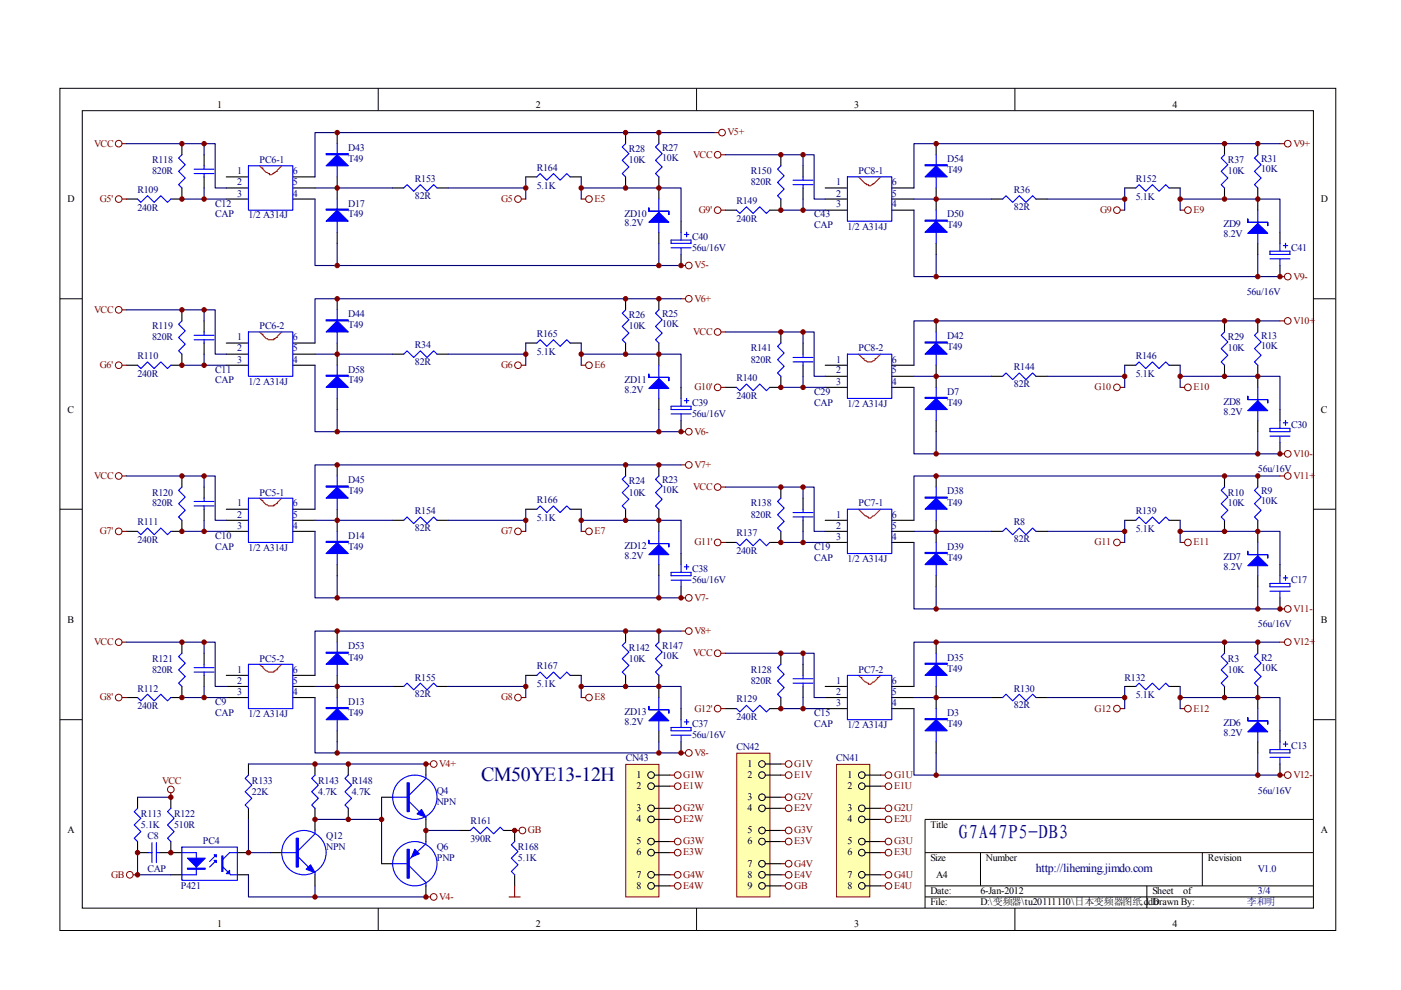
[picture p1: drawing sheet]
<svg xmlns="http://www.w3.org/2000/svg" width="297mm" height="210mm" viewBox="0 0 297 210" stroke-linecap="round" stroke-linejoin="round" font-family="sans-serif">
<g fill="none" stroke="#000" stroke-width=".21">
<path d="M12.7 18.7h270.5v178.6h-270.5zM80.2 18.7v4.7M147.7 18.7v4.7M215.2 18.7v4.7M17.4 23.5h261.1v169h-261.1zM12.7 63.3h4.7M278.4 63.3h4.7M12.7 108h4.7M278.4 108h4.7M12.7 152.6h4.7M278.4 152.6h4.7M278.4 173.7h-82.3v18.8"/>
<path d="M80.2 192.5v4.7M147.7 192.5v4.7M196.1 180.8h82.3M196.1 187.8h82.3M196.1 190.2h82.3M207.9 180.8v7M215.2 192.5v4.7M243.2 187.8v4.7M254.9 180.8v7"/>
</g>
<g fill="none" stroke="#000" stroke-width=".23">
<path d="M38.6 39.9v2.3h-2.4M38.6 30.5v2.3M43.3 32.8v2.4M43.3 37.5v2.4M48 37.5h4.7M48 39.9h4.7M62.1 37.5h4.7M62.1 39.9h4.7M71.5 28.1v2.4M71.5 37.5v4.7M83.2 39.9h2.4M92.7 39.9h2.3"/>
<path d="M111.5 37.5h2.3M120.9 37.5h2.3M132.6 28.1v2.4M132.6 37.5v2.4M139.7 28.1v2.4M139.7 37.5v4.7M165.6 32.8v2.4M170.3 35.2v2.3M170.3 39.9v2.3M175 39.9h4.7M189.1 39.9h4.7M198.5 30.5v2.3"/>
<path d="M198.5 39.9v4.7M238.5 39.9h2.3M247.9 39.9h2.3M259.6 30.5v2.3M259.6 39.9v2.3M266.7 30.5v2.3M266.7 39.9v4.7M26.8 42.2h2.4M48 42.2h4.7M62.1 42.2h4.7M71.5 49.3v2.3M139.7 49.3v2.3"/>
<path d="M144.4 46.9v2.4M144.4 53.9v2.4M153.8 44.6h2.4M165.6 42.2v2.4h-2.4M175 42.2h4.7M175 44.6h4.7M189.1 42.2h4.7M189.1 44.6h4.7M198.5 51.6v2.3M210.2 42.2h2.4M219.6 42.2h2.4M266.7 51.6v2.3"/>
<path d="M271.4 49.3v2.3M271.4 56.3v2.3M26.8 77.4h2.4M38.6 65.7v2.3M38.6 75.1v2.3h-2.4M43.3 68v2.4M43.3 72.7v2.4M48 72.7h4.7M48 75.1h4.7M48 77.4h4.7M62.1 72.7h4.7M62.1 75.1h4.7"/>
<path d="M62.1 77.4h4.7M71.5 63.3v2.4M71.5 72.7v4.7M83.2 75.1h2.4M92.7 75.1h2.3M111.5 72.7h2.3M120.9 72.7h2.3M132.6 63.3v2.4M132.6 72.7v2.4M139.7 63.3v2.4M139.7 72.7v4.7M165.6 70.4v2.3"/>
<path d="M165.6 79.8v2.3h-2.4M170.3 72.7v2.4M170.3 77.4v2.4M175 77.4h4.7M175 79.8h4.7M189.1 77.4h4.7M189.1 79.8h4.7M198.5 68v2.4M198.5 77.4v4.7M210.2 79.8h2.4M219.6 79.8h2.4M238.5 77.4h2.3"/>
<path d="M247.9 77.4h2.3M259.6 68v2.4M259.6 77.4v2.4M266.7 68v2.4M266.7 77.4v4.7M71.5 84.5v2.3M71.5 98.6v2.3M132.6 98.6v2.3M139.7 84.5v2.3M139.7 98.6v2.3M144.4 82.1v2.4M144.4 89.2v2.3"/>
<path d="M153.8 82.1h2.4M175 82.1h4.7M189.1 82.1h4.7M198.5 89.2v2.3M266.7 89.2v2.3M271.4 86.8v2.4M271.4 93.9v2.3M26.8 112.7h2.4M38.6 100.9v2.4M38.6 110.3v2.4h-2.4M43.3 103.3v2.3M43.3 108v2.3"/>
<path d="M48 108h4.7M48 110.3h4.7M48 112.7h4.7M62.1 108h4.7M62.1 110.3h4.7M62.1 112.7h4.7M71.5 108v4.7M71.5 119.7v2.4M83.2 110.3h2.4M92.7 110.3h2.3M111.5 108h2.3M120.9 108h2.3"/>
<path d="M132.6 108v2.3M139.7 108v4.7M139.7 119.7v2.4M144.4 117.4v2.3M153.8 115h2.4M165.6 103.3v2.3M165.6 112.7v2.3h-2.4M170.3 105.6v2.4M170.3 110.3v2.4M175 110.3h4.7M175 112.7h4.7M175 115h4.7"/>
<path d="M189.1 110.3h4.7M189.1 112.7h4.7M189.1 115h4.7M198.5 100.9v2.4M198.5 110.3v4.7M210.2 112.7h2.4M219.6 112.7h2.4M238.5 110.3h2.3M247.9 110.3h2.3M259.6 100.9v2.4M259.6 110.3v2.4M266.7 100.9v2.4"/>
<path d="M266.7 110.3v4.7M271.4 119.7v2.4M38.6 136.2v2.3M43.3 138.5v2.4M71.5 133.8v2.4M132.6 133.8v2.4M139.7 133.8v2.4M144.4 124.4v2.4M165.6 138.5v2.4M198.5 122.1v2.3M198.5 136.2v2.3M259.6 136.2v2.3"/>
<path d="M266.7 122.1v2.3M266.7 136.2v2.3M271.4 126.8v2.3M26.8 147.9h2.4M38.6 145.5v2.4h-2.4M43.3 143.2v2.3M48 143.2h4.7M48 145.5h4.7M48 147.9h4.7M62.1 143.2h4.7M62.1 145.5h4.7M62.1 147.9h4.7"/>
<path d="M71.5 143.2v4.7M71.5 154.9v2.4M83.2 145.5h2.4M92.7 145.5h2.3M111.5 143.2h2.3M120.9 143.2h2.3M132.6 143.2v2.3M139.7 143.2v4.7M139.7 154.9v2.4M144.4 150.2v2.4M144.4 157.3v2.3M153.8 150.2h2.4"/>
<path d="M165.6 147.9v2.3h-2.4M170.3 140.9v2.3M170.3 145.5v2.4M175 145.5h4.7M175 147.9h4.7M175 150.2h4.7M189.1 145.5h4.7M189.1 147.9h4.7M189.1 150.2h4.7M198.5 145.5v4.7M198.5 157.3v2.3M210.2 147.9h2.4"/>
<path d="M219.6 147.9h2.4M238.5 145.5h2.3M247.9 145.5h2.3M259.6 145.5v2.4M266.7 145.5v4.7M266.7 157.3v2.3M271.4 154.9v2.4M36.2 178.4v2.4h2.4M36.2 169v2.4M52.7 162v2.3M52.7 171.4v2.3M66.8 162v2.3"/>
<path d="M66.8 171.4v4.7M73.8 162v2.3M73.8 171.4v2.3M80.9 169h2.3M90.3 162v2.3M90.3 173.7v4.7M97.4 176.1h2.3M106.8 176.1h2.3v2.3M271.4 162v2.3M36.2 185.5h2.4M50.3 180.8h2.4M50.3 185.5h2.4"/>
<path d="M57.4 180.8h2.3M66.8 185.5v2.3M80.9 183.1h2.3M90.3 187.8v2.4M109.1 185.5v2.3"/>
</g>
<g fill="none" stroke="#00f" stroke-width=".23">
<path d="M38.6 32.8l-.7 .7 1.4 1.4-1.4 1.4 1.4 1.4-1.4 1.5 .7 .7M41.2 36.8h4.2M41.2 35.9h4.2M43.3 35.2v.7M43.3 36.8v.7M52.7 35.2h9.4v9.4h-9.4zM71.5 30.5v7M85.6 39.9l.7-.7 1.4 1.4 1.4-1.4 1.4 1.4 1.4-1.4 .8 .7M113.8 37.5l.7-.7 1.4 1.4 1.4-1.4 1.5 1.4 1.4-1.4 .7 .7M132.6 30.5l-.7 .7 1.4 1.4-1.4 1.4 1.4 1.4-1.4 1.4 .7 .7M139.7 30.5l-.7 .7 1.4 1.4-1.4 1.4 1.4 1.4-1.4 1.4 .7 .7M165.6 35.2l-.7 .7 1.4 1.4-1.4 1.4 1.4 1.4-1.4 1.4 .7 .7"/>
<path d="M168.1 39.2h4.3M168.1 38.2h4.3M170.3 37.5v.7M170.3 39.2v.7M179.7 37.5h9.4v9.4h-9.4zM198.5 32.8v7.1M240.8 39.9l.7-.7 1.4 1.4 1.4-1.4 1.4 1.4 1.5-1.4 .7 .7M259.6 32.8l-.7 .7 1.4 1.4-1.4 1.4 1.4 1.4-1.4 1.5 .7 .7M266.7 32.8l-.7 .7 1.4 1.4-1.4 1.4 1.4 1.4-1.4 1.5 .7 .7M29.2 42.2l.7 .7 1.4-1.4 1.4 1.4 1.4-1.4 1.4 1.4 .7-.7M71.5 42.2v7.1M139.7 42.2v7.1"/>
<path d="M142.3 50.9h4.2v.7h-4.2zM142.3 52.5h4.2M144.4 49.3v1.6M144.4 52.5v1.4M145.1 49.7h.9M145.6 49.3v.9M156.2 44.6l.7 .7 1.4-1.4 1.4 1.4 1.4-1.4 1.4 1.4 .7-.7M198.5 44.6v7M212.6 42.2l.7-.7 1.4 1.4 1.4-1.4 1.4 1.4 1.4-1.4 .7 .7M266.7 44.6v7M269.3 53.2h4.2v.7h-4.2zM269.3 54.9h4.2"/>
<path d="M271.4 51.6v1.6M271.4 54.9v1.4M272.1 52.1h.9M272.6 51.6v.9M29.2 77.4l.7 .7 1.4-1.4 1.4 1.4 1.4-1.4 1.4 1.4 .7-.7M38.6 68l-.7 .7 1.4 1.5-1.4 1.4 1.4 1.4-1.4 1.4 .7 .7M41.2 72h4.2M41.2 71.1h4.2M43.3 70.4v.7M43.3 72v.7M52.7 70.4h9.4v9.4h-9.4zM71.5 65.7v7"/>
<path d="M71.5 77.4v7.1M85.6 75.1l.7-.7 1.4 1.4 1.4-1.4 1.4 1.4 1.4-1.4 .8 .7M113.8 72.7l.7-.7 1.4 1.4 1.4-1.4 1.5 1.4 1.4-1.4 .7 .7M132.6 65.7l-.7 .7 1.4 1.4-1.4 1.4 1.4 1.4-1.4 1.4 .7 .7M139.7 65.7l-.7 .7 1.4 1.4-1.4 1.4 1.4 1.4-1.4 1.4 .7 .7M139.7 77.4v7.1M165.6 72.7l-.7 .7 1.4 1.5-1.4 1.4 1.4 1.4-1.4 1.4 .7 .7M168.1 76.7h4.3M168.1 75.8h4.3M170.3 75.1v.7M170.3 76.7v.7M179.7 75.1h9.4v9.4h-9.4z"/>
<path d="M198.5 70.4v7M212.6 79.8l.7-.7 1.4 1.4 1.4-1.4 1.4 1.4 1.4-1.4 .7 .7M240.8 77.4l.7-.7 1.4 1.4 1.4-1.4 1.4 1.4 1.5-1.4 .7 .7M259.6 70.4l-.7 .7 1.4 1.4-1.4 1.4 1.4 1.4-1.4 1.4 .7 .7M266.7 70.4l-.7 .7 1.4 1.4-1.4 1.4 1.4 1.4-1.4 1.4 .7 .7M142.3 86.1h4.2v.7h-4.2zM142.3 87.8h4.2M144.4 84.5v1.6M144.4 87.8v1.4M145.1 85h.9M145.6 84.5v.9M156.2 82.1l.7 .7 1.4-1.4 1.4 1.4 1.4-1.4 1.4 1.4 .7-.7"/>
<path d="M198.5 82.1v7.1M266.7 82.1v7.1M269.3 90.8h4.2v.7h-4.2zM269.3 92.5h4.2M271.4 89.2v1.6M271.4 92.5v1.4M272.1 89.6h.9M272.6 89.2v.9M29.2 112.7l.7 .7 1.4-1.4 1.4 1.4 1.4-1.4 1.4 1.4 .7-.7M38.6 103.3l-.7 .7 1.4 1.4-1.4 1.4 1.4 1.4-1.4 1.4 .7 .7M41.2 107.3h4.2M41.2 106.3h4.2"/>
<path d="M43.3 105.6v.7M43.3 107.3v.7M52.7 105.6h9.4v9.4h-9.4zM71.5 100.9v7.1M71.5 112.7v7M85.6 110.3l.7-.7 1.4 1.4 1.4-1.4 1.4 1.4 1.4-1.4 .8 .7M113.8 108l.7-.7 1.4 1.4 1.4-1.4 1.5 1.4 1.4-1.4 .7 .7M132.6 100.9l-.7 .7 1.4 1.4-1.4 1.4 1.4 1.5-1.4 1.4 .7 .7M139.7 100.9l-.7 .7 1.4 1.4-1.4 1.4 1.4 1.5-1.4 1.4 .7 .7M139.7 112.7v7M144.4 119.7v1.7M145.6 119.7v1"/>
<path d="M156.2 115l.7 .7 1.4-1.4 1.4 1.4 1.4-1.4 1.4 1.4 .7-.7M165.6 105.6l-.7 .7 1.4 1.4-1.4 1.4 1.4 1.5-1.4 1.4 .7 .7M168.1 109.6h4.3M168.1 108.7h4.3M170.3 108v.7M170.3 109.6v.7M179.7 108h9.4v9.4h-9.4zM198.5 103.3v7M198.5 115v7.1M212.6 112.7l.7-.7 1.4 1.4 1.4-1.4 1.4 1.4 1.4-1.4 .7 .7M240.8 110.3l.7-.7 1.4 1.4 1.4-1.4 1.4 1.4 1.5-1.4 .7 .7M259.6 103.3l-.7 .7 1.4 1.4-1.4 1.4 1.4 1.4-1.4 1.4 .7 .7"/>
<path d="M266.7 103.3l-.7 .7 1.4 1.4-1.4 1.4 1.4 1.4-1.4 1.4 .7 .7M266.7 115v7.1M38.6 138.5l-.7 .7 1.4 1.4-1.4 1.4 1.4 1.4-1.4 1.4 .7 .7M71.5 136.2v7M132.6 136.2l-.7 .7 1.4 1.4-1.4 1.4 1.4 1.4-1.4 1.4 .7 .7M139.7 136.2l-.7 .7 1.4 1.4-1.4 1.4 1.4 1.4-1.4 1.4 .7 .7M142.3 121.4h4.2v.7h-4.2zM142.3 123h4.2M144.4 123v1.4M145.1 120.2h.9M198.5 138.5v7M259.6 138.5l-.7 .7 1.4 1.4-1.4 1.4 1.4 1.4-1.4 1.4 .7 .7"/>
<path d="M266.7 138.5l-.7 .7 1.4 1.4-1.4 1.4 1.4 1.4-1.4 1.4 .7 .7M269.3 123.7h4.2v.7h-4.2zM269.3 125.3h4.2M271.4 122.1v1.6M271.4 125.3v1.5M272.1 122.5h.9M272.6 122.1v.9M29.2 147.9l.7 .7 1.4-1.4 1.4 1.4 1.4-1.4 1.4 1.4 .7-.7M41.2 142.5h4.2M41.2 141.6h4.2M43.3 140.9v.7M43.3 142.5v.7"/>
<path d="M52.7 140.9h9.4v9.3h-9.4zM71.5 147.9v7M85.6 145.5l.7-.7 1.4 1.5 1.4-1.5 1.4 1.5 1.4-1.5 .8 .7M113.8 143.2l.7-.7 1.4 1.4 1.4-1.4 1.5 1.4 1.4-1.4 .7 .7M139.7 147.9v7M142.3 154.2h4.2v.7h-4.2zM142.3 155.9h4.2M144.4 152.6v1.6M144.4 155.9v1.4M145.1 153.1h.9M145.6 152.6v.9M156.2 150.2l.7 .7 1.4-1.4 1.4 1.4 1.4-1.4 1.4 1.4 .7-.7"/>
<path d="M165.6 140.9l-.7 .7 1.4 1.4-1.4 1.4 1.4 1.4-1.4 1.4 .7 .7M168.1 144.8h4.3M168.1 143.9h4.3M170.3 143.2v.7M170.3 144.8v.7M179.7 143.2h9.4v9.4h-9.4zM198.5 150.2v7.1M212.6 147.9l.7-.7 1.4 1.4 1.4-1.4 1.4 1.4 1.4-1.4 .7 .7M240.8 145.5l.7-.7 1.4 1.5 1.4-1.5 1.4 1.5 1.5-1.5 .7 .7M266.7 150.2v7.1M269.3 158.9h4.2v.7h-4.2zM271.4 157.3v1.6"/>
<path d="M272.1 157.8h.9M272.6 157.3v.9M36.2 171.4l-.7 .7 1.4 1.4-1.4 1.4 1.4 1.4-1.4 1.4 .7 .7M38.6 179.6h11.7v7.1h-11.7zM52.7 164.3l-.7 .7 1.4 1.5-1.4 1.4 1.4 1.4-1.4 1.4 .7 .7M66.8 164.3l-.7 .7 1.4 1.5-1.4 1.4 1.4 1.4-1.4 1.4 .7 .7M66.8 176.1v.7l-3.5 3.5M73.8 164.3l-.7 .7 1.4 1.5-1.4 1.4 1.4 1.4-1.4 1.4 .7 .7M83.2 169h3.6M86.8 170l2.1 2.1M90.3 164.3v.7l-3.5 3.6M90.3 178.4v.5l-3.5 3.3"/>
<path d="M90.3 173.3v.4M99.7 176.1l.7-.7 1.4 1.4 1.4-1.4 1.4 1.4 1.5-1.4 .7 .7M109.1 178.4l-.7 .7 1.4 1.4-1.4 1.5 1.4 1.4-1.4 1.4 .7 .7M269.3 160.6h4.2M271.4 160.6v1.4M38.6 180.8h3v4.7h-3M45.9 182.4l-1.5 1.4M45.9 181.2l-1.5 1.5M47.3 183.8l1.6 1.7h1.4M50.3 180.8h-1.6l-1.4 1.4M59.7 180.8h3.6M63.3 181.7l2.1 2.1"/>
<path d="M66.8 185v.5M83 183.1h3.3M86.8 183.6l3.5 3.5v.7"/>
<circle cx="88" cy="169" r="4.7"/>
<circle cx="64.4" cy="180.8" r="4.7"/>
<circle cx="88" cy="183.1" r="4.7"/>
</g>
<g fill="#00f" stroke="#00f" stroke-width=".23">
<path d="M69.1 35.2l2.4-2.4 2.3 2.4z"/>
<path d="M69.1 46.9l2.4-2.3 2.3 2.3z"/>
<path d="M137.6 47.1l2.1-2.1 2.1 2.1z"/>
<path d="M71.5 68l2.3 2.4h-4.7z"/>
<path d="M69.1 82.1l2.4-2.3 2.3 2.3z"/>
<path d="M137.6 82.4l2.1-2.1 2.1 2.1z"/>
<path d="M71.5 103.3l2.3 2.3h-4.7z"/>
<path d="M71.5 115l2.3 2.4h-4.7z"/>
<path d="M137.6 117.6l2.1-2.1 2.1 2.1z"/>
<path d="M71.5 138.5l2.3 2.4h-4.7z"/>
<path d="M71.5 150.2l2.3 2.4h-4.7z"/>
<path d="M137.6 152.8l2.1-2.1 2.1 2.1z"/>
<path d="M196.1 37.5l2.4-2.3 2.3 2.3z"/>
<path d="M196.1 49.3l2.4-2.4 2.3 2.4z"/>
<path d="M264.6 49.5l2.1-2.1 2.1 2.1z"/>
<path d="M196.1 75.1l2.4-2.4 2.3 2.4z"/>
<path d="M196.1 86.8l2.4-2.3 2.3 2.3z"/>
<path d="M264.6 87.1l2.1-2.1 2.1 2.1z"/>
<path d="M196.1 143.2l2.4-2.3 2.3 2.3z"/>
<path d="M196.1 154.9l2.4-2.3 2.3 2.3z"/>
<path d="M264.6 155.2l2.1-2.1 2.1 2.1z"/>
<path d="M196.1 108l2.4-2.4 2.3 2.4z"/>
<path d="M196.1 119.7l2.4-2.3 2.3 2.3z"/>
<path d="M264.6 119.9l2.1-2.1 2.1 2.1z"/>
<path d="M88.4 172.6l1-1 .9 1.7z"/>
<path d="M88 180.1l.9 .9-1.7 .7z"/>
<path d="M65.8 183.4l1 1.6-1.9-.7z"/>
<path d="M39.7 182h3.8l-1.9 1.8z"/>
<path d="M45.4 181.2h.5v.5z"/>
<path d="M45.4 182.4h.5v.5z"/>
<path d="M48.7 184.5v.7h-.7z"/>
<path d="M69.1 32.6h4.7v.2h-4.7z" fill-rule="evenodd"/>
<path d="M69.1 44.3h4.7v.3h-4.7z" fill-rule="evenodd"/>
<path d="M137.6 44.1v.7h4.2v.7v-.7h-4.2z" fill-rule="evenodd"/>
<path d="M69.1 67.8h4.7v.2h-4.7z" fill-rule="evenodd"/>
<path d="M69.1 79.5h4.7v.3h-4.7z" fill-rule="evenodd"/>
<path d="M137.6 79.3v.7h4.2v.7v-.7h-4.2z" fill-rule="evenodd"/>
<path d="M69.1 103h4.7v.3h-4.7z" fill-rule="evenodd"/>
<path d="M69.1 114.8h4.7v.2h-4.7z" fill-rule="evenodd"/>
<path d="M137.6 114.5v.8h4.2v.7v-.7h-4.2z" fill-rule="evenodd"/>
<path d="M69.1 138.3h4.7v.2h-4.7z" fill-rule="evenodd"/>
<path d="M69.1 150h4.7v.2h-4.7z" fill-rule="evenodd"/>
<path d="M137.6 149.8v.7h4.2v.7v-.7h-4.2z" fill-rule="evenodd"/>
<path d="M196.1 34.9h4.7v.3h-4.7z" fill-rule="evenodd"/>
<path d="M196.1 46.7h4.7v.2h-4.7z" fill-rule="evenodd"/>
<path d="M264.6 46.4v.7h4.2v.7v-.7h-4.2z" fill-rule="evenodd"/>
<path d="M196.1 72.5h4.7v.2h-4.7z" fill-rule="evenodd"/>
<path d="M196.1 84.2h4.7v.3h-4.7z" fill-rule="evenodd"/>
<path d="M264.6 84v.7h4.2v.7v-.7h-4.2z" fill-rule="evenodd"/>
<path d="M196.1 140.6h4.7v.3h-4.7z" fill-rule="evenodd"/>
<path d="M196.1 152.4h4.7v.2h-4.7z" fill-rule="evenodd"/>
<path d="M264.6 152.1v.7h4.2v.7v-.7h-4.2z" fill-rule="evenodd"/>
<path d="M196.1 105.4h4.7v.2h-4.7z" fill-rule="evenodd"/>
<path d="M196.1 117.1h4.7v.3h-4.7z" fill-rule="evenodd"/>
<path d="M264.6 116.9v.7h4.2v.7v-.7h-4.2z" fill-rule="evenodd"/>
<path d="M86.3 166h.5v6.1h-.5z" fill-rule="evenodd"/>
<path d="M86.3 180.1h.5v6.1h-.5z" fill-rule="evenodd"/>
<path d="M62.8 177.7h.5v6.1h-.5z" fill-rule="evenodd"/>
<path d="M39.7 184.1h3.8v.2h-3.8z" fill-rule="evenodd"/>
<path d="M47 181.5h.3v3.3h-.3z" fill-rule="evenodd"/>
</g>
<path d="M55 35.2l.5 .4h.2v.3l.7 .7 .7 .2v.2h.5l.5-.2v-.2l.7-.3v-.2l.9-.9M182 37.5l1.4 1.4h.3v.3h.4v.2h.5l.5-.2v-.3h.2l1.4-1.4M55 70.4l.5 .5h.2v.2l.5 .5a2.17 2.17 0 0 0 1.9 .4v-.2l.7-.2v-.3l.9-.9M182 75.1l1 .9h.2a1.16 1.16 0 0 0 1.9 .5h.2l.2-.2v-.3h.3l.9-.9M55 105.6l.5 .5h.2v.2l.5 .5a2.17 2.17 0 0 0 1.9 .5v-.3l.7-.2v-.2l.9-1M182 108l.3 .2a3.7 3.7 0 0 0 1.8 1.4v.2a.74 .74 0 0 0 1-.4h.2l1.4-1.4M55 140.9l.5 .4h.2v.3l.5 .4a2.19 2.19 0 0 0 1.9 .5v-.2l.7-.3v-.2l.9-.9M182 143.2l.5 .5h.2v.2l.7 .7 .7 .2v.3a.74 .74 0 0 0 1-.5h.2l.7-.7v-.2h.3l.4-.5" fill="none" stroke="#f00" stroke-width=".23"/>
<g fill="none" stroke="#800000" stroke-width=".21">
<circle cx="25.2" cy="30.5" r=".71"/>
<circle cx="152.1" cy="32.8" r=".71"/>
<circle cx="153.1" cy="28.1" r=".71"/>
<circle cx="273" cy="30.5" r=".71"/>
<circle cx="25.2" cy="42.2" r=".71"/>
<circle cx="109.8" cy="42.2" r=".71"/>
<circle cx="124.9" cy="42.2" r=".7"/>
<circle cx="146" cy="56.3" r=".71"/>
<circle cx="152.2" cy="44.6" r=".7"/>
<circle cx="236.8" cy="44.6" r=".71"/>
<circle cx="251.9" cy="44.6" r=".71"/>
<circle cx="273" cy="58.6" r=".71"/>
<circle cx="25.2" cy="65.7" r=".71"/>
<circle cx="25.2" cy="77.4" r=".71"/>
<circle cx="109.8" cy="77.4" r=".71"/>
<circle cx="124.9" cy="77.4" r=".7"/>
<circle cx="146" cy="63.3" r=".71"/>
<circle cx="152.2" cy="70.4" r=".7"/>
<circle cx="273" cy="68" r=".71"/>
<circle cx="146" cy="98.6" r=".71"/>
<circle cx="146" cy="91.5" r=".71"/>
<circle cx="152.1" cy="82.1" r=".71"/>
<circle cx="236.8" cy="82.1" r=".71"/>
<circle cx="251.9" cy="82.1" r=".71"/>
<circle cx="273" cy="96.2" r=".71"/>
<circle cx="25.2" cy="112.7" r=".71"/>
<circle cx="25.2" cy="100.9" r=".71"/>
<circle cx="109.8" cy="112.7" r=".71"/>
<circle cx="124.9" cy="112.7" r=".71"/>
<circle cx="152.2" cy="115" r=".7"/>
<circle cx="152.2" cy="103.3" r=".7"/>
<circle cx="236.8" cy="115" r=".71"/>
<circle cx="251.9" cy="115" r=".71"/>
<circle cx="273" cy="100.9" r=".71"/>
<circle cx="25.2" cy="136.2" r=".71"/>
<circle cx="146" cy="126.8" r=".71"/>
<circle cx="146" cy="133.8" r=".71"/>
<circle cx="152.2" cy="138.5" r=".7"/>
<circle cx="273" cy="129.1" r=".71"/>
<circle cx="273" cy="136.2" r=".71"/>
<circle cx="25.2" cy="147.9" r=".71"/>
<circle cx="109.8" cy="147.9" r=".71"/>
<circle cx="124.9" cy="147.9" r=".7"/>
<circle cx="146" cy="159.6" r=".71"/>
<circle cx="152.2" cy="150.2" r=".7"/>
<circle cx="236.8" cy="150.2" r=".71"/>
<circle cx="251.9" cy="150.2" r=".71"/>
<circle cx="36.2" cy="167.4" r=".7"/>
<circle cx="92" cy="162" r=".71"/>
<circle cx="110.8" cy="176.1" r=".71"/>
<circle cx="273" cy="164.3" r=".71"/>
<circle cx="27.5" cy="185.5" r=".71"/>
<circle cx="92" cy="190.2" r=".71"/>
</g>
<g fill="none" stroke="#800000" stroke-width=".23">
<path d="M25.9 30.5h.9M151.4 28.1h1M152.9 32.8h.9M271.4 30.5h.9M25.9 42.2h.9M110.5 42.2h1M123.2 42.2h1M144.4 56.3h.9M152.9 44.6h.9M237.5 44.6h1M250.2 44.6h1M271.4 58.6h.9"/>
<path d="M25.9 77.4h.9M25.9 65.7h.9M110.5 77.4h1M123.2 77.4h1M144.4 63.3h.9M152.9 70.4h.9M271.4 68h.9M144.4 91.5h.9M144.4 98.6h.9M152.9 82.1h.9M237.5 82.1h1M250.2 82.1h1"/>
<path d="M271.4 96.2h.9M25.9 112.7h.9M25.9 100.9h.9M110.5 112.7h1M123.2 112.7h1M152.9 115h.9M152.9 103.3h.9M237.5 115h1M250.2 115h1M271.4 100.9h.9M25.9 136.2h.9M144.4 126.8h.9"/>
<path d="M144.4 133.8h.9M152.9 138.5h.9M271.4 136.2h.9M271.4 129.1h.9M25.9 147.9h.9M110.5 147.9h1M123.2 147.9h1M144.4 159.6h.9M152.9 150.2h.9M237.5 150.2h1M250.2 150.2h1M36.2 168.1v.9"/>
<path d="M90.3 162h.9M109.1 176.1h1M271.4 164.3h.9M28.2 185.5h1M90.3 190.2h.9M107.9 190.2h2.4M109.1 187.8v2.4"/>
</g>
<g fill="none" stroke="#000080" stroke-width=".23">
<path d="M26.8 30.5h18.8v9.4h2.4M43.3 30.5v2.3M43.3 39.9v2.3M66.8 39.9h16.4M111.5 37.5v2.4h-16.5M111.5 39.9v2.3M123.2 39.9h21.2v7M123.2 37.5v4.7M151.4 28.1h-84.6v9.4M153.8 32.8h18.8v9.4h2.4M170.3 32.8v2.4M238.5 39.9v2.3h-16.5"/>
<path d="M250.2 39.9v4.7M271.4 30.5h-77.6v9.4M38.6 42.2h9.4M66.8 42.2v14.1h4.7M71.5 51.6v4.7h72.9M139.7 51.6v4.7M165.6 44.6h9.4M170.3 42.2v2.4M193.8 44.6v14h4.7M193.8 42.2h16.4M198.5 53.9v4.7h72.9M238.5 42.2v2.4"/>
<path d="M250.2 42.2h21.2v7.1M266.7 53.9v4.7M26.8 65.7h18.8v9.4h2.4M38.6 77.4h9.4M43.3 65.7v2.3M43.3 75.1v2.3M66.8 77.4v14.1h4.7M66.8 75.1h16.4M95 75.1h16.5v2.3M111.5 72.7v2.4M123.2 75.1h21.2v7M123.2 72.7v4.7"/>
<path d="M144.4 63.3h-77.6v9.4M153.8 70.4h18.8v9.4h2.4M170.3 70.4v2.3M170.3 79.8v2.3M193.8 79.8h16.4M222 79.8h16.5v2.3M238.5 77.4v2.4M250.2 79.8h21.2v7M250.2 77.4v4.7M271.4 68h-77.6v9.4M71.5 86.8v4.7h72.9M139.7 86.8v4.7"/>
<path d="M144.4 98.6h-77.6v9.4M165.6 82.1h9.4M193.8 82.1v14.1h4.7M198.5 91.5v4.7h72.9M266.7 91.5v4.7M26.8 100.9h18.8v9.4h2.4M38.6 112.7h9.4M43.3 100.9v2.4M43.3 110.3v2.4M66.8 112.7v14.1h4.7M66.8 110.3h16.4M95 110.3h16.5v2.4"/>
<path d="M111.5 108v2.3M123.2 110.3h21.2v7.1M123.2 108v4.7M153.8 103.3h18.8v9.4h2.4M165.6 115h9.4M170.3 103.3v2.3M170.3 112.7v2.3M193.8 115v14.1h4.7M193.8 112.7h16.4M222 112.7h16.5M238.5 110.3v4.7M250.2 112.7h21.2v7"/>
<path d="M250.2 110.3v4.7M271.4 100.9h-77.6v9.4M26.8 136.2h18.8v9.3h2.4M43.3 136.2v2.3M71.5 122.1v4.7h72.9M139.7 122.1v4.7M144.4 133.8h-77.6v9.4M153.8 138.5h18.8v9.4h2.4M170.3 138.5v2.4M198.5 124.4v4.7h72.9M266.7 124.4v4.7M271.4 136.2h-77.6v9.3"/>
<path d="M38.6 147.9h9.4M43.3 145.5v2.4M66.8 147.9v11.7h4.7M66.8 145.5h16.4M71.5 157.3v2.3h72.9M95 145.5h16.5v2.4M111.5 143.2v2.3M123.2 145.5h21.2v4.7M123.2 143.2v4.7M139.7 157.3v2.3M165.6 150.2h9.4M170.3 147.9v2.3"/>
<path d="M193.8 150.2v14.1h4.7M193.8 147.9h16.4M198.5 159.6v4.7h72.9M238.5 145.5v2.4h-16.5M238.5 147.9v2.3M250.2 147.9h21.2v7M250.2 145.5v4.7M266.7 159.6v4.7M52.7 173.7v7.1h4.7M52.7 162h37.6M66.8 173.7h14.1M80.9 169v14.1"/>
<path d="M90.3 176.1h7.1M52.7 185.5v4.7h37.6M66.8 187.8v2.4"/>
</g>
<g fill="#800000" stroke="#800000" stroke-width=".21">
<circle cx="71.5" cy="28.1" r=".47"/>
<circle cx="139.7" cy="28.1" r=".47"/>
<circle cx="38.6" cy="42.2" r=".47"/>
<circle cx="38.6" cy="30.5" r=".47"/>
<circle cx="43.3" cy="42.2" r=".47"/>
<circle cx="43.3" cy="30.5" r=".47"/>
<circle cx="71.5" cy="63.3" r=".47"/>
<circle cx="38.6" cy="77.4" r=".47"/>
<circle cx="38.6" cy="65.7" r=".47"/>
<circle cx="43.3" cy="77.4" r=".47"/>
<circle cx="43.3" cy="65.7" r=".47"/>
<circle cx="71.5" cy="98.6" r=".47"/>
<circle cx="38.6" cy="112.7" r=".47"/>
<circle cx="38.6" cy="100.9" r=".47"/>
<circle cx="43.3" cy="112.7" r=".47"/>
<circle cx="43.3" cy="100.9" r=".47"/>
<circle cx="71.5" cy="133.8" r=".47"/>
<circle cx="38.6" cy="147.9" r=".47"/>
<circle cx="38.6" cy="136.2" r=".47"/>
<circle cx="43.3" cy="147.9" r=".47"/>
<circle cx="43.3" cy="136.2" r=".47"/>
<circle cx="139.7" cy="133.8" r=".47"/>
<circle cx="71.5" cy="126.8" r=".47"/>
<circle cx="139.7" cy="98.6" r=".47"/>
<circle cx="71.5" cy="91.5" r=".47"/>
<circle cx="139.7" cy="63.3" r=".47"/>
<circle cx="71.5" cy="56.3" r=".47"/>
<circle cx="198.5" cy="30.5" r=".47"/>
<circle cx="266.7" cy="30.5" r=".47"/>
<circle cx="165.6" cy="44.6" r=".47"/>
<circle cx="165.6" cy="32.8" r=".47"/>
<circle cx="170.3" cy="44.6" r=".47"/>
<circle cx="170.3" cy="32.8" r=".47"/>
<circle cx="198.5" cy="58.6" r=".47"/>
<circle cx="198.5" cy="68" r=".47"/>
<circle cx="266.7" cy="68" r=".47"/>
<circle cx="165.6" cy="82.1" r=".47"/>
<circle cx="165.6" cy="70.4" r=".47"/>
<circle cx="170.3" cy="82.1" r=".47"/>
<circle cx="170.3" cy="70.4" r=".47"/>
<circle cx="198.5" cy="96.2" r=".47"/>
<circle cx="198.5" cy="136.2" r=".47"/>
<circle cx="266.7" cy="136.2" r=".47"/>
<circle cx="165.6" cy="150.2" r=".47"/>
<circle cx="165.6" cy="138.5" r=".47"/>
<circle cx="170.3" cy="150.2" r=".47"/>
<circle cx="170.3" cy="138.5" r=".47"/>
<circle cx="198.5" cy="164.3" r=".47"/>
<circle cx="198.5" cy="100.9" r=".47"/>
<circle cx="266.7" cy="100.9" r=".47"/>
<circle cx="165.6" cy="115" r=".47"/>
<circle cx="165.6" cy="103.3" r=".47"/>
<circle cx="170.3" cy="115" r=".47"/>
<circle cx="170.3" cy="103.3" r=".47"/>
<circle cx="198.5" cy="129.1" r=".47"/>
<circle cx="144.4" cy="56.3" r=".47"/>
<circle cx="144.4" cy="91.5" r=".47"/>
<circle cx="144.4" cy="126.8" r=".47"/>
<circle cx="271.4" cy="164.3" r=".47"/>
<circle cx="271.4" cy="129.1" r=".47"/>
<circle cx="271.4" cy="58.6" r=".47"/>
<circle cx="271.4" cy="96.2" r=".47"/>
<circle cx="139.7" cy="56.3" r=".47"/>
<circle cx="132.6" cy="28.1" r=".47"/>
<circle cx="71.5" cy="39.9" r=".47"/>
<circle cx="111.5" cy="39.9" r=".47"/>
<circle cx="123.2" cy="39.9" r=".47"/>
<circle cx="132.6" cy="39.9" r=".47"/>
<circle cx="71.5" cy="159.6" r=".47"/>
<circle cx="139.7" cy="159.6" r=".47"/>
<circle cx="144.4" cy="159.6" r=".47"/>
<circle cx="266.7" cy="129.1" r=".47"/>
<circle cx="266.7" cy="164.3" r=".47"/>
<circle cx="266.7" cy="96.2" r=".47"/>
<circle cx="266.7" cy="58.6" r=".47"/>
<circle cx="259.6" cy="30.5" r=".47"/>
<circle cx="259.6" cy="68" r=".47"/>
<circle cx="259.6" cy="136.2" r=".47"/>
<circle cx="259.6" cy="100.9" r=".47"/>
<circle cx="198.5" cy="112.7" r=".47"/>
<circle cx="198.5" cy="147.9" r=".47"/>
<circle cx="250.2" cy="147.9" r=".47"/>
<circle cx="259.6" cy="147.9" r=".47"/>
<circle cx="238.5" cy="147.9" r=".47"/>
<circle cx="250.2" cy="112.7" r=".47"/>
<circle cx="259.6" cy="112.7" r=".47"/>
<circle cx="238.5" cy="112.7" r=".47"/>
<circle cx="198.5" cy="79.8" r=".47"/>
<circle cx="238.5" cy="79.8" r=".47"/>
<circle cx="250.2" cy="79.8" r=".47"/>
<circle cx="259.6" cy="79.8" r=".47"/>
<circle cx="198.5" cy="42.2" r=".47"/>
<circle cx="238.5" cy="42.2" r=".47"/>
<circle cx="250.2" cy="42.2" r=".47"/>
<circle cx="259.6" cy="42.2" r=".47"/>
<circle cx="139.7" cy="126.8" r=".47"/>
<circle cx="132.6" cy="63.3" r=".47"/>
<circle cx="139.7" cy="91.5" r=".47"/>
<circle cx="132.6" cy="98.6" r=".47"/>
<circle cx="132.6" cy="133.8" r=".47"/>
<circle cx="71.5" cy="75.1" r=".47"/>
<circle cx="111.5" cy="75.1" r=".47"/>
<circle cx="123.2" cy="75.1" r=".47"/>
<circle cx="132.6" cy="75.1" r=".47"/>
<circle cx="71.5" cy="110.3" r=".47"/>
<circle cx="111.5" cy="110.3" r=".47"/>
<circle cx="123.2" cy="110.3" r=".47"/>
<circle cx="132.6" cy="110.3" r=".47"/>
<circle cx="71.5" cy="145.5" r=".47"/>
<circle cx="111.5" cy="145.5" r=".47"/>
<circle cx="123.2" cy="145.5" r=".47"/>
<circle cx="132.6" cy="145.5" r=".47"/>
<circle cx="90.3" cy="176.1" r=".47"/>
<circle cx="109.1" cy="176.1" r=".47"/>
<circle cx="73.8" cy="173.7" r=".47"/>
<circle cx="73.8" cy="162" r=".47"/>
<circle cx="66.8" cy="173.7" r=".47"/>
<circle cx="66.8" cy="162" r=".47"/>
<circle cx="52.7" cy="180.8" r=".47"/>
<circle cx="80.9" cy="173.7" r=".47"/>
<circle cx="66.8" cy="190.2" r=".47"/>
</g>
<path d="M132.8 162.2h6.9v28h-6.9z" fill="#ffffb0"/>
<path d="M132.7 162.1h7v28.1h-7z" fill="none" stroke="#800000" stroke-width=".21"/>
<g fill="none" stroke="#000" stroke-width=".21">
<circle cx="138" cy="173.7" r=".71"/>
<circle cx="138" cy="164.3" r=".71"/>
<circle cx="138" cy="171.4" r=".71"/>
<circle cx="138" cy="178.4" r=".71"/>
<circle cx="138" cy="166.7" r=".71"/>
<circle cx="138" cy="187.8" r=".71"/>
<circle cx="138" cy="180.8" r=".71"/>
<circle cx="138" cy="185.5" r=".71"/>
</g>
<path d="M138.7 164.3h3.3M138.7 166.7h3.3M138.7 171.4h3.3M138.7 173.7h3.3M138.7 178.4h3.3M138.7 180.8h3.3M138.7 185.5h3.3M138.7 187.8h3.3" fill="none" stroke="#000" stroke-width=".23"/>
<path d="M177.5 162.2h6.9v28h-6.9z" fill="#ffffb0"/>
<path d="M177.4 162.1h7v28.1h-7z" fill="none" stroke="#800000" stroke-width=".21"/>
<g fill="none" stroke="#000" stroke-width=".21">
<circle cx="182.7" cy="173.7" r=".71"/>
<circle cx="182.7" cy="164.3" r=".71"/>
<circle cx="182.7" cy="171.4" r=".71"/>
<circle cx="182.7" cy="178.4" r=".71"/>
<circle cx="182.7" cy="166.7" r=".71"/>
<circle cx="182.7" cy="187.8" r=".71"/>
<circle cx="182.7" cy="180.8" r=".71"/>
<circle cx="182.7" cy="185.5" r=".71"/>
</g>
<path d="M183.4 164.3h3.3M183.4 166.7h3.3M183.4 171.4h3.3M183.4 173.7h3.3M183.4 178.4h3.3M183.4 180.8h3.3M183.4 185.5h3.3M183.4 187.8h3.3" fill="none" stroke="#000" stroke-width=".23"/>
<path d="M156.3 159.8h6.9v30.4h-6.9z" fill="#ffffb0"/>
<g fill="none" stroke="#800000" stroke-width=".21">
<path d="M156.2 159.7h7v30.5h-7z"/>
<circle cx="143.7" cy="173.7" r=".71"/>
<circle cx="143.7" cy="164.3" r=".71"/>
<circle cx="143.7" cy="171.4" r=".71"/>
<circle cx="143.7" cy="178.4" r=".71"/>
<circle cx="143.7" cy="166.7" r=".71"/>
<circle cx="167.2" cy="176.1" r=".71"/>
<circle cx="167.2" cy="162" r=".71"/>
<circle cx="167.2" cy="164.3" r=".71"/>
<circle cx="167.2" cy="171.4" r=".71"/>
<circle cx="167.2" cy="178.4" r=".71"/>
<circle cx="167.2" cy="169" r=".71"/>
<circle cx="188.4" cy="173.7" r=".71"/>
<circle cx="188.4" cy="164.3" r=".7"/>
<circle cx="188.4" cy="171.4" r=".7"/>
<circle cx="188.4" cy="178.4" r=".7"/>
<circle cx="188.4" cy="166.7" r=".7"/>
<circle cx="143.7" cy="187.8" r=".71"/>
<circle cx="143.7" cy="180.8" r=".71"/>
<circle cx="143.7" cy="185.5" r=".71"/>
<circle cx="167.2" cy="187.8" r=".71"/>
<circle cx="167.2" cy="183.1" r=".71"/>
<circle cx="167.2" cy="185.5" r=".71"/>
<circle cx="188.4" cy="187.8" r=".71"/>
<circle cx="188.4" cy="180.8" r=".7"/>
<circle cx="188.4" cy="185.5" r=".7"/>
</g>
<g fill="none" stroke="#000" stroke-width=".21">
<circle cx="161.6" cy="176.1" r=".71"/>
<circle cx="161.6" cy="162" r=".71"/>
<circle cx="161.6" cy="164.3" r=".71"/>
<circle cx="161.6" cy="171.4" r=".71"/>
<circle cx="161.6" cy="178.4" r=".71"/>
<circle cx="161.6" cy="169" r=".71"/>
<circle cx="161.6" cy="187.8" r=".71"/>
<circle cx="161.6" cy="183.1" r=".71"/>
<circle cx="161.6" cy="185.5" r=".71"/>
</g>
<path d="M29.2 169v2.4M29.2 178.4v2.4h2.3M162.3 162h3.3M162.3 164.3h3.3M162.3 169h3.3M162.3 171.4h3.3M162.3 176.1h3.3M162.3 178.4h3.3M33.9 180.8h2.3M162.3 183.1h3.3M162.3 185.5h3.3M162.3 187.8h3.3" fill="none" stroke="#000" stroke-width=".23"/>
<g fill="none" stroke="#800000" stroke-width=".23">
<path d="M142 164.3h1M142 166.7h1M142 173.7h1M142 171.4h1M142 178.4h1M165.6 164.3h.9M165.6 171.4h.9M165.6 178.4h.9M165.6 162h.9M165.6 169h.9M165.6 176.1h.9M186.7 164.3h1"/>
<path d="M186.7 166.7h1M186.7 173.7h1M186.7 171.4h1M186.7 178.4h1M142 180.8h1M142 187.8h1M142 185.5h1M165.6 187.8h.9M165.6 185.5h.9M165.6 183.1h.9M186.7 180.8h1M186.7 187.8h1"/>
<path d="M186.7 185.5h1"/>
</g>
<g fill="#800000" stroke="#800000" stroke-width=".21">
<circle cx="90.3" cy="162" r=".47"/>
<circle cx="90.3" cy="190.2" r=".47"/>
<circle cx="36.2" cy="169" r=".47"/>
<circle cx="29.2" cy="185.5" r=".47"/>
<circle cx="29.2" cy="180.8" r=".47"/>
<circle cx="36.2" cy="180.8" r=".47"/>
<circle cx="139.7" cy="39.9" r=".47"/>
<circle cx="139.7" cy="75.1" r=".47"/>
<circle cx="139.7" cy="110.3" r=".47"/>
<circle cx="139.7" cy="145.5" r=".47"/>
<circle cx="266.7" cy="42.2" r=".47"/>
<circle cx="266.7" cy="79.8" r=".47"/>
<circle cx="266.7" cy="112.7" r=".47"/>
<circle cx="266.7" cy="147.9" r=".47"/>
</g>
<path d="M29.2 171.4l-.7 .7 1.4 1.4-1.4 1.4 1.4 1.4-1.4 1.4 .7 .7M32.2 178.7v4.2M33.2 178.7v4.2M31.5 180.8h.7M33.2 180.8h.7" fill="none" stroke="#00f" stroke-width=".23"/>
<path d="M29.2 169h7M29.2 180.8v4.7h7" fill="none" stroke="#000080" stroke-width=".23"/>
<g font-size="4.2" fill="#000080">
<text x="102" y="165.6">CM50YE13-12H</text>
<text x="203.2" y="177.8">G7A47P5-DB3</text>
</g>
<text font-size="2.5" fill="#000080" x="219.6" y="184.8">http://liheming.jimdo.com</text>
<g font-size="2.1">
<text x="46.1" y="22.9">1</text>
<text x="113.6" y="22.9">2</text>
<text x="181.1" y="22.9">3</text>
<text x="248.6" y="22.9">4</text>
<text x="14.3" y="42.8">D</text>
<text x="280.1" y="42.8">D</text>
<text x="14.3" y="87.5">C</text>
<text x="280.1" y="87.5">C</text>
<text x="14.3" y="132.1">B</text>
<text x="280.1" y="132.1">B</text>
<text x="135" y="164.9">1</text>
<text x="135" y="167.3">2</text>
<text x="158.5" y="162.6">1</text>
<text x="158.5" y="164.9">2</text>
<text x="179.7" y="164.9">1</text>
<text x="179.7" y="167.3">2</text>
<text x="135" y="172">3</text>
<text x="158.5" y="169.6">3</text>
<text x="158.5" y="172">4</text>
<text x="179.7" y="172">3</text>
<text x="14.3" y="176.7">A</text>
<text x="135" y="174.3">4</text>
<text x="135" y="179">5</text>
<text x="158.5" y="176.7">5</text>
<text x="158.5" y="179">6</text>
<text x="179.7" y="174.3">4</text>
<text x="179.7" y="179">5</text>
<text x="197.3" y="175.5">Title</text>
<text x="280.1" y="176.7">A</text>
<text x="135" y="181.4">6</text>
<text x="158.5" y="183.7">7</text>
<text x="179.7" y="181.4">6</text>
<text x="197.3" y="182.6">Size</text>
<text x="209" y="182.6">Number</text>
<text x="256.1" y="182.6">Revision</text>
<text x="135" y="186.1">7</text>
<text x="135" y="188.4">8</text>
<text x="158.5" y="186.1">8</text>
<text x="158.5" y="188.4">9</text>
<text x="179.7" y="186.1">7</text>
<text x="179.7" y="188.4">8</text>
<text x="197.3" y="189.6">Date:</text>
<text x="197.3" y="192">File:</text>
<text x="198.5" y="186.1">A4</text>
<text x="207.9" y="189.6">6-Jan-2012</text>
<text x="207.9" y="192">D:\变频器\tu20111110\日本变频器图纸.ddb</text>
<text x="244.3" y="189.6">Sheet</text>
<text x="244.3" y="192">Drawn By:</text>
<text x="250.9" y="189.6">of</text>
<text x="46.1" y="196.6">1</text>
<text x="113.6" y="196.6">2</text>
<text x="181.1" y="196.6">3</text>
<text x="248.6" y="196.6">4</text>
</g>
<g font-size="2.1" fill="#800000">
<text x="154.3" y="28.7">V5+</text>
<text x="20" y="31.1">VCC</text>
<text x="147" y="33.5">VCC</text>
<text x="274.2" y="31.1">V9+</text>
<text x="21.2" y="42.8">G5'</text>
<text x="106.3" y="42.8">G5</text>
<text x="126.1" y="42.8">E5</text>
<text x="148.2" y="45.1">G9'</text>
<text x="233.3" y="45.1">G9</text>
<text x="253.1" y="45.1">E9</text>
<text x="147.2" y="56.9">V5-</text>
<text x="274.2" y="59.3">V9-</text>
<text x="147.2" y="63.9">V6+</text>
<text x="20" y="66.3">VCC</text>
<text x="147" y="71">VCC</text>
<text x="274.2" y="68.7">V10+</text>
<text x="21.2" y="78.1">G6'</text>
<text x="106.3" y="78.1">G6</text>
<text x="126.1" y="78.1">E6</text>
<text x="147.2" y="82.7">G10'</text>
<text x="232.1" y="82.7">G10</text>
<text x="253.1" y="82.7">E10</text>
<text x="147.2" y="92.1">V6-</text>
<text x="20" y="101.5">VCC</text>
<text x="147.2" y="99.2">V7+</text>
<text x="274.2" y="96.9">V10-</text>
<text x="274.2" y="101.5">V11+</text>
<text x="147" y="103.9">VCC</text>
<text x="21.2" y="113.3">G7'</text>
<text x="106.3" y="113.3">G7</text>
<text x="126.1" y="113.3">E7</text>
<text x="147.2" y="115.6">G11'</text>
<text x="232.1" y="115.6">G11</text>
<text x="253.1" y="115.6">E11</text>
<text x="147.2" y="127.4">V7-</text>
<text x="274.2" y="129.7">V11-</text>
<text x="20" y="136.8">VCC</text>
<text x="147.2" y="134.4">V8+</text>
<text x="274.2" y="136.8">V12+</text>
<text x="147" y="139.1">VCC</text>
<text x="21.2" y="148.5">G8'</text>
<text x="106.3" y="148.5">G8</text>
<text x="126.1" y="148.5">E8</text>
<text x="147.2" y="150.9">G12'</text>
<text x="232.1" y="150.9">G12</text>
<text x="253.1" y="150.9">E12</text>
<text x="147.2" y="160.3">V8-</text>
<text x="34.4" y="166.1">VCC</text>
<text x="93.1" y="162.6">V4+</text>
<text x="144.9" y="164.9">G1W</text>
<text x="144.9" y="167.3">E1W</text>
<text x="168.4" y="162.6">G1V</text>
<text x="168.4" y="164.9">E1V</text>
<text x="189.6" y="164.9">G1U</text>
<text x="189.6" y="167.3">E1U</text>
<text x="274.2" y="164.9">V12-</text>
<text x="144.9" y="172">G2W</text>
<text x="168.4" y="169.6">G2V</text>
<text x="168.4" y="172">E2V</text>
<text x="189.6" y="172">G2U</text>
<text x="111.9" y="176.7">GB</text>
<text x="144.9" y="179">G3W</text>
<text x="144.9" y="174.3">E2W</text>
<text x="168.4" y="176.7">G3V</text>
<text x="168.4" y="179">E3V</text>
<text x="189.6" y="174.3">E2U</text>
<text x="189.6" y="179">G3U</text>
<text x="144.9" y="181.4">E3W</text>
<text x="168.4" y="183.7">G4V</text>
<text x="189.6" y="181.4">E3U</text>
<text x="23.5" y="186.1">GB</text>
<text x="93.1" y="190.8">V4-</text>
<text x="144.9" y="186.1">G4W</text>
<text x="144.9" y="188.4">E4W</text>
<text x="168.4" y="186.1">E4V</text>
<text x="168.4" y="188.4">GB</text>
<text x="189.6" y="188.4">E4U</text>
<text x="189.6" y="186.1">G4U</text>
</g>
<g font-size="2.1" fill="#000080">
<text x="32.3" y="34.6">R118</text>
<text x="55" y="34.6">PC6-1</text>
<text x="73.8" y="32">D43</text>
<text x="73.8" y="34.4">T49</text>
<text x="133.3" y="32.3">R28</text>
<text x="133.3" y="34.6">10K</text>
<text x="140.4" y="32">R27</text>
<text x="140.4" y="34.1">10K</text>
<text x="200.8" y="34.4">D54</text>
<text x="260.3" y="34.6">R37</text>
<text x="267.4" y="34.4">R31</text>
<text x="29.1" y="40.9">R109</text>
<text x="32.3" y="36.9">820R</text>
<text x="50.3" y="36.9">1</text>
<text x="50.3" y="39.3">2</text>
<text x="50.3" y="41.7">3</text>
<text x="62.1" y="41.7">4</text>
<text x="62.1" y="39.3">5</text>
<text x="62.1" y="36.9">6</text>
<text x="88" y="38.6">R153</text>
<text x="113.8" y="36.3">R164</text>
<text x="113.8" y="40">5.1K</text>
<text x="159.2" y="36.9">R150</text>
<text x="159.2" y="39.3">820R</text>
<text x="177.3" y="39.3">1</text>
<text x="177.3" y="41.7">2</text>
<text x="182" y="36.9">PC8-1</text>
<text x="189.1" y="41.7">5</text>
<text x="189.1" y="39.3">6</text>
<text x="200.8" y="36.7">T49</text>
<text x="215" y="40.9">R36</text>
<text x="240.8" y="38.6">R152</text>
<text x="260.3" y="36.9">10K</text>
<text x="267.4" y="36.5">10K</text>
<text x="29.1" y="44.7">240R</text>
<text x="45.6" y="43.8">C12</text>
<text x="45.6" y="46.1">CAP</text>
<text x="52.7" y="46.3">1/2 A314J</text>
<text x="73.8" y="43.8">D17</text>
<text x="73.8" y="46.1">T49</text>
<text x="88" y="42.1">82R</text>
<text x="132.4" y="45.9">ZD10</text>
<text x="156.1" y="43.3">R149</text>
<text x="156.1" y="47">240R</text>
<text x="172.6" y="46.1">C43</text>
<text x="177.3" y="44">3</text>
<text x="189.1" y="44">4</text>
<text x="200.8" y="46.1">D50</text>
<text x="215" y="44.5">82R</text>
<text x="240.8" y="42.3">5.1K</text>
<text x="132.4" y="48">8.2V</text>
<text x="146.7" y="50.8">C40</text>
<text x="146.7" y="53.2">56u/16V</text>
<text x="172.6" y="48.4">CAP</text>
<text x="179.7" y="48.7">1/2 A314J</text>
<text x="200.8" y="48.4">T49</text>
<text x="259.4" y="48.2">ZD9</text>
<text x="259.4" y="50.3">8.2V</text>
<text x="273.7" y="53.2">C41</text>
<text x="264.3" y="62.5">56u/16V</text>
<text x="32.3" y="69.8">R119</text>
<text x="55" y="69.8">PC6-2</text>
<text x="73.8" y="67.2">D44</text>
<text x="73.8" y="69.6">T49</text>
<text x="113.8" y="71.5">R165</text>
<text x="133.3" y="67.5">R26</text>
<text x="133.3" y="69.8">10K</text>
<text x="140.4" y="67.2">R25</text>
<text x="140.4" y="69.4">10K</text>
<text x="200.8" y="71.9">D42</text>
<text x="267.4" y="71.9">R13</text>
<text x="29.1" y="76.1">R110</text>
<text x="32.3" y="72.2">820R</text>
<text x="50.3" y="72.2">1</text>
<text x="50.3" y="74.5">2</text>
<text x="50.3" y="76.9">3</text>
<text x="62.1" y="76.9">4</text>
<text x="62.1" y="74.5">5</text>
<text x="62.1" y="72.2">6</text>
<text x="88" y="73.8">R34</text>
<text x="88" y="77.3">82R</text>
<text x="113.8" y="75.2">5.1K</text>
<text x="159.2" y="74.5">R141</text>
<text x="159.2" y="76.9">820R</text>
<text x="177.3" y="76.9">1</text>
<text x="182" y="74.5">PC8-2</text>
<text x="189.1" y="76.9">6</text>
<text x="200.8" y="74.3">T49</text>
<text x="240.8" y="76.1">R146</text>
<text x="260.3" y="72.2">R29</text>
<text x="260.3" y="74.5">10K</text>
<text x="267.4" y="74">10K</text>
<text x="29.1" y="79.9">240R</text>
<text x="45.6" y="79">C11</text>
<text x="45.6" y="81.3">CAP</text>
<text x="52.7" y="81.5">1/2 A314J</text>
<text x="73.8" y="79">D58</text>
<text x="73.8" y="81.3">T49</text>
<text x="132.4" y="81.1">ZD11</text>
<text x="132.4" y="83.2">8.2V</text>
<text x="156.1" y="80.9">R140</text>
<text x="172.6" y="83.7">C29</text>
<text x="177.3" y="79.2">2</text>
<text x="177.3" y="81.5">3</text>
<text x="189.1" y="81.5">4</text>
<text x="189.1" y="79.2">5</text>
<text x="200.8" y="83.7">D7</text>
<text x="215" y="78.5">R144</text>
<text x="215" y="82.1">82R</text>
<text x="240.8" y="79.9">5.1K</text>
<text x="146.7" y="86">C39</text>
<text x="146.7" y="88.4">56u/16V</text>
<text x="156.1" y="84.6">240R</text>
<text x="172.6" y="86">CAP</text>
<text x="179.7" y="86.3">1/2 A314J</text>
<text x="200.8" y="86">T49</text>
<text x="259.4" y="85.8">ZD8</text>
<text x="259.4" y="87.9">8.2V</text>
<text x="273.7" y="90.7">C30</text>
<text x="266.7" y="100.1">56u/16V</text>
<text x="32.3" y="105.1">R120</text>
<text x="32.3" y="107.4">820R</text>
<text x="50.3" y="107.4">1</text>
<text x="55" y="105.1">PC5-1</text>
<text x="62.1" y="107.4">6</text>
<text x="73.8" y="102.5">D45</text>
<text x="73.8" y="104.8">T49</text>
<text x="113.8" y="106.7">R166</text>
<text x="133.3" y="102.7">R24</text>
<text x="133.3" y="105.1">10K</text>
<text x="140.4" y="102.5">R23</text>
<text x="140.4" y="104.6">10K</text>
<text x="159.2" y="107.4">R138</text>
<text x="182" y="107.4">PC7-1</text>
<text x="200.8" y="104.8">D38</text>
<text x="200.8" y="107.2">T49</text>
<text x="260.3" y="105.1">R10</text>
<text x="260.3" y="107.4">10K</text>
<text x="267.4" y="104.8">R9</text>
<text x="267.4" y="106.9">10K</text>
<text x="29.1" y="111.4">R111</text>
<text x="50.3" y="109.7">2</text>
<text x="50.3" y="112.1">3</text>
<text x="62.1" y="112.1">4</text>
<text x="62.1" y="109.7">5</text>
<text x="88" y="109.1">R154</text>
<text x="88" y="112.5">82R</text>
<text x="113.8" y="110.4">5.1K</text>
<text x="156.1" y="113.7">R137</text>
<text x="159.2" y="109.7">820R</text>
<text x="177.3" y="109.7">1</text>
<text x="177.3" y="112.1">2</text>
<text x="189.1" y="112.1">5</text>
<text x="189.1" y="109.7">6</text>
<text x="215" y="111.4">R8</text>
<text x="240.8" y="109.1">R139</text>
<text x="240.8" y="112.8">5.1K</text>
<text x="29.1" y="115.2">240R</text>
<text x="45.6" y="114.2">C10</text>
<text x="45.6" y="116.6">CAP</text>
<text x="52.7" y="116.8">1/2 A314J</text>
<text x="73.8" y="114.2">D14</text>
<text x="73.8" y="116.6">T49</text>
<text x="132.4" y="116.3">ZD12</text>
<text x="132.4" y="118.5">8.2V</text>
<text x="156.1" y="117.5">240R</text>
<text x="172.6" y="116.6">C19</text>
<text x="172.6" y="118.9">CAP</text>
<text x="177.3" y="114.5">3</text>
<text x="179.7" y="119.1">1/2 A314J</text>
<text x="189.1" y="114.5">4</text>
<text x="200.8" y="116.6">D39</text>
<text x="200.8" y="118.9">T49</text>
<text x="215" y="114.9">82R</text>
<text x="259.4" y="118.6">ZD7</text>
<text x="146.7" y="121.3">C38</text>
<text x="146.7" y="123.6">56u/16V</text>
<text x="259.4" y="120.7">8.2V</text>
<text x="273.7" y="123.6">C17</text>
<text x="73.8" y="137.7">D53</text>
<text x="133.3" y="137.9">R142</text>
<text x="140.4" y="137.7">R147</text>
<text x="266.7" y="133">56u/16V</text>
<text x="32.3" y="140.3">R121</text>
<text x="32.3" y="142.6">820R</text>
<text x="50.3" y="142.6">1</text>
<text x="55" y="140.3">PC5-2</text>
<text x="62.1" y="142.6">6</text>
<text x="73.8" y="140.1">T49</text>
<text x="113.8" y="141.9">R167</text>
<text x="133.3" y="140.3">10K</text>
<text x="140.4" y="139.8">10K</text>
<text x="159.2" y="142.6">R128</text>
<text x="182" y="142.6">PC7-2</text>
<text x="200.8" y="140.1">D35</text>
<text x="200.8" y="142.4">T49</text>
<text x="260.3" y="140.3">R3</text>
<text x="260.3" y="142.6">10K</text>
<text x="267.4" y="140.1">R2</text>
<text x="267.4" y="142.2">10K</text>
<text x="29.1" y="146.7">R112</text>
<text x="45.6" y="149.5">C9</text>
<text x="50.3" y="145">2</text>
<text x="50.3" y="147.3">3</text>
<text x="62.1" y="147.3">4</text>
<text x="62.1" y="145">5</text>
<text x="73.8" y="149.5">D13</text>
<text x="88" y="144.3">R155</text>
<text x="88" y="147.8">82R</text>
<text x="113.8" y="145.7">5.1K</text>
<text x="156.1" y="148.9">R129</text>
<text x="159.2" y="145">820R</text>
<text x="177.3" y="145">1</text>
<text x="177.3" y="147.3">2</text>
<text x="177.3" y="149.7">3</text>
<text x="189.1" y="149.7">4</text>
<text x="189.1" y="147.3">5</text>
<text x="189.1" y="145">6</text>
<text x="215" y="146.7">R130</text>
<text x="238.4" y="144.3">R132</text>
<text x="240.8" y="148">5.1K</text>
<text x="29.1" y="150.4">240R</text>
<text x="45.6" y="151.8">CAP</text>
<text x="52.7" y="152">1/2 A314J</text>
<text x="73.8" y="151.8">T49</text>
<text x="132.4" y="151.6">ZD13</text>
<text x="132.4" y="153.7">8.2V</text>
<text x="146.7" y="154.1">C37</text>
<text x="156.1" y="152.8">240R</text>
<text x="172.6" y="151.8">C15</text>
<text x="172.6" y="154.1">CAP</text>
<text x="179.7" y="154.4">1/2 A314J</text>
<text x="200.8" y="151.8">D3</text>
<text x="200.8" y="154.1">T49</text>
<text x="215" y="150.1">82R</text>
<text x="259.4" y="153.9">ZD6</text>
<text x="132.7" y="161.4">CN43</text>
<text x="146.7" y="156.5">56u/16V</text>
<text x="156.1" y="159.1">CN42</text>
<text x="177.3" y="161.4">CN41</text>
<text x="259.4" y="156.1">8.2V</text>
<text x="273.7" y="158.8">C13</text>
<text x="53.4" y="166.1">R133</text>
<text x="67.5" y="166.1">R143</text>
<text x="74.6" y="166.1">R148</text>
<text x="29.9" y="173.2">R113</text>
<text x="36.9" y="173.2">R122</text>
<text x="53.4" y="168.5">22K</text>
<text x="67.5" y="168.5">4.7K</text>
<text x="74.6" y="168.5">4.7K</text>
<text x="92.6" y="168.2">Q4</text>
<text x="92.6" y="170.6">NPN</text>
<text x="266.7" y="168.2">56u/16V</text>
<text x="29.9" y="175.5">5.1K</text>
<text x="31.2" y="177.9">C8</text>
<text x="36.9" y="175.5">510R</text>
<text x="43" y="179">PC4</text>
<text x="69.2" y="177.9">Q12</text>
<text x="99.7" y="174.8">R161</text>
<text x="99.7" y="178.6">390R</text>
<text x="31.2" y="184.9">CAP</text>
<text x="69.2" y="180.2">NPN</text>
<text x="92.6" y="180.2">Q6</text>
<text x="92.6" y="182.6">PNP</text>
<text x="109.8" y="180.2">R168</text>
<text x="109.8" y="182.6">5.1K</text>
<text x="266.7" y="184.9">V1.0</text>
<text x="38.4" y="188.4">P421</text>
<text x="264.3" y="192">李和明</text>
<text x="266.7" y="189.6">3/4</text>
</g>
</svg>
